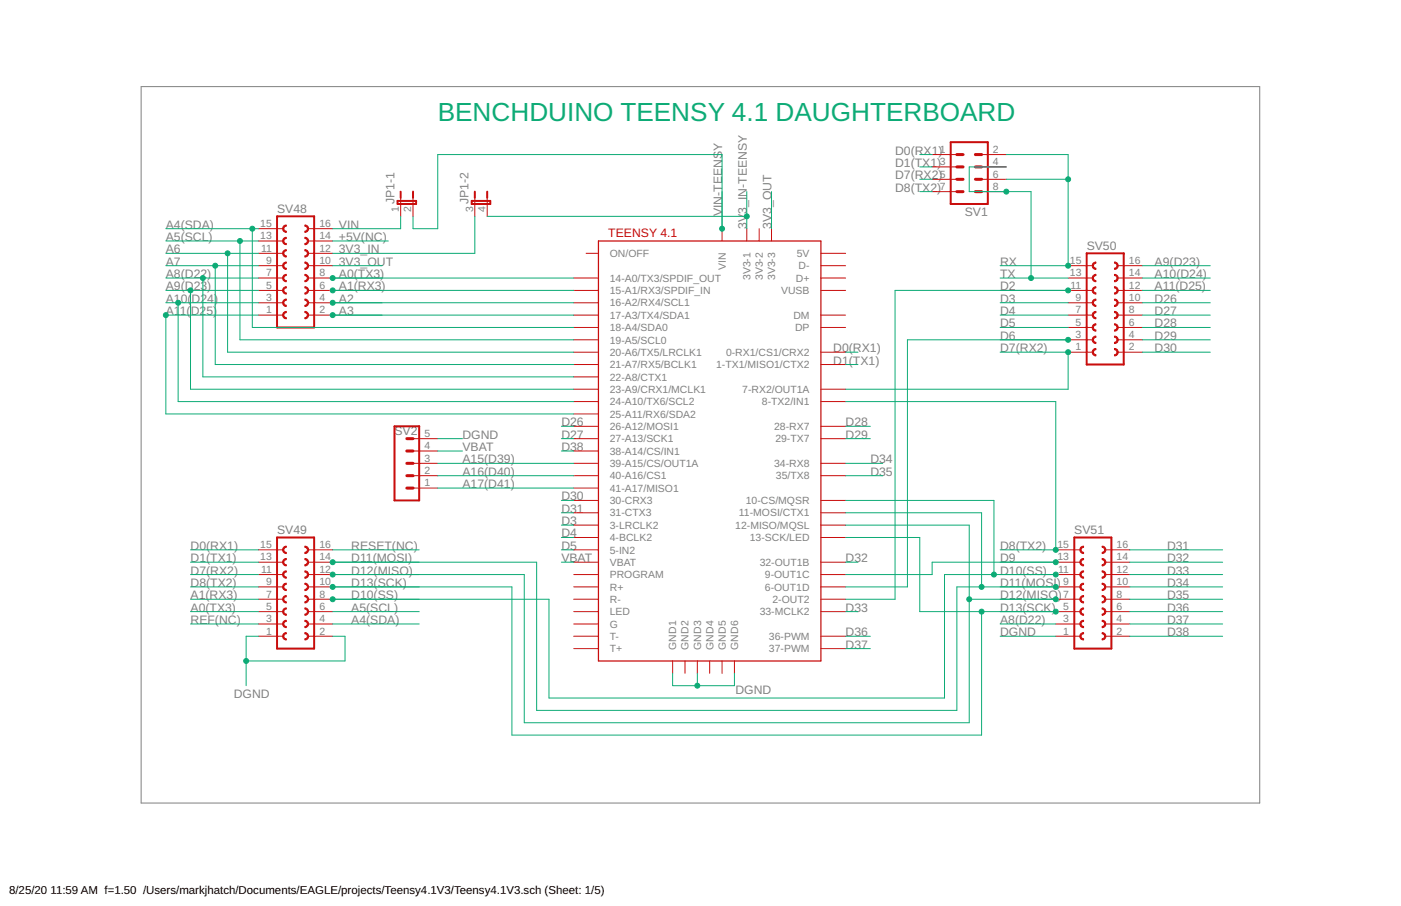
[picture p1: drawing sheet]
<svg xmlns="http://www.w3.org/2000/svg" width="432mm" height="279mm" viewBox="0 0 432 279" stroke-linecap="round" stroke-linejoin="round" font-family="sans-serif">
<path d="M43.5 26.7h344.8v220.9h-344.8z" fill="none" stroke="#808080" stroke-width=".31"/>
<path d="M123.5 59.1v1.9M127.3 59.1v1.9M146.3 59.1v1.9M150.2 59.1v1.9M293 43.9h11.4v19h-11.4zM85.4 66.7h11.4v34.3h-11.4zM122.5 62h5.7v.9h-5.7zM145.4 62h5.7v.9h-5.7zM334.9 78.1h11.5v34.3h-11.5zM121.6 131.5h7.6v22.8h-7.6zM85.4 165.8h11.4v34.2h-11.4zM331.1 165.8h11.4v34.2h-11.4z" fill="none" stroke="#c90d0c" stroke-width=".61"/>
<g fill="#c90d0c" stroke="#c90d0c" stroke-width=".31">
<path d="M87.4 88.8l.7-.4 .1 .4a.76 .76 0 0 0-.7 .8 .76 .76 0 0 0 .7 .7v.4a1.13 1.13 0 0 1-1-.7 1.13 1.13 0 0 1 .2-1.2z" fill-rule="evenodd"/>
<path d="M87.4 92.6l.7-.4 .1 .4a.76 .76 0 0 0-.7 .8 .76 .76 0 0 0 .7 .7v.4a1.13 1.13 0 0 1-1-.7 1.13 1.13 0 0 1 .2-1.2z" fill-rule="evenodd"/>
<path d="M87.4 96.4l.7-.4 .1 .4a.76 .76 0 0 0-.7 .8 .76 .76 0 0 0 .7 .7v.4a1.13 1.13 0 0 1-1-.7 1.13 1.13 0 0 1 .2-1.2z" fill-rule="evenodd"/>
<path d="M94 88.4a1.14 1.14 0 0 1 1.1 1.2 1.14 1.14 0 0 1-1.1 1.1v-.4a.76 .76 0 0 0 .7-.7 .76 .76 0 0 0-.7-.8z" fill-rule="evenodd"/>
<path d="M94 92.2a1.14 1.14 0 0 1 1.1 1.2 1.14 1.14 0 0 1-1.1 1.1v-.4a.76 .76 0 0 0 .7-.7 .76 .76 0 0 0-.7-.8z" fill-rule="evenodd"/>
<path d="M94 96a1.14 1.14 0 0 1 1.1 1.2 1.14 1.14 0 0 1-1.1 1.1v-.4a.76 .76 0 0 0 .7-.7 .76 .76 0 0 0-.7-.8z" fill-rule="evenodd"/>
<path d="M87.4 81.2l.7-.4 .1 .4a.76 .76 0 0 0-.7 .7 .76 .76 0 0 0 .7 .8v.4a1.13 1.13 0 0 1-1-.7 1.13 1.13 0 0 1 .2-1.2z" fill-rule="evenodd"/>
<path d="M87.4 85l.7-.4 .1 .4a.76 .76 0 0 0-.7 .7 .76 .76 0 0 0 .7 .8v.4a1.13 1.13 0 0 1-1-.7 1.13 1.13 0 0 1 .2-1.2z" fill-rule="evenodd"/>
<path d="M94 80.8a1.14 1.14 0 0 1 1.1 1.1 1.14 1.14 0 0 1-1.1 1.2v-.4a.76 .76 0 0 0 .7-.8 .76 .76 0 0 0-.7-.7z" fill-rule="evenodd"/>
<path d="M94 84.6a1.14 1.14 0 0 1 1.1 1.1 1.14 1.14 0 0 1-1.1 1.2v-.4a.76 .76 0 0 0 .7-.8 .76 .76 0 0 0-.7-.7z" fill-rule="evenodd"/>
<path d="M87.4 69.7l.8-.3v.4a.76 .76 0 0 0-.7 .7 .76 .76 0 0 0 .7 .8v.4a1.15 1.15 0 0 1-1-.7 1.15 1.15 0 0 1 .2-1.3z" fill-rule="evenodd"/>
<path d="M87.4 73.6l.7-.4 .1 .4a.76 .76 0 0 0-.7 .7 .76 .76 0 0 0 .7 .8v.4a1.13 1.13 0 0 1-1-.7 1.13 1.13 0 0 1 .2-1.2z" fill-rule="evenodd"/>
<path d="M87.4 77.4l.7-.4 .1 .4a.76 .76 0 0 0-.7 .7 .76 .76 0 0 0 .7 .8v.4a1.13 1.13 0 0 1-1-.7 1.13 1.13 0 0 1 .2-1.2z" fill-rule="evenodd"/>
<path d="M94 69.4a1.14 1.14 0 0 1 1.1 1.1 1.14 1.14 0 0 1-1.1 1.2v-.4a.76 .76 0 0 0 .7-.8 .76 .76 0 0 0-.7-.7z" fill-rule="evenodd"/>
<path d="M94 73.2a1.14 1.14 0 0 1 1.1 1.1 1.14 1.14 0 0 1-1.1 1.2v-.4a.76 .76 0 0 0 .7-.8 .76 .76 0 0 0-.7-.7z" fill-rule="evenodd"/>
<path d="M94 77a1.14 1.14 0 0 1 1.1 1.1 1.14 1.14 0 0 1-1.1 1.2v-.4a.76 .76 0 0 0 .7-.8 .76 .76 0 0 0-.7-.7z" fill-rule="evenodd"/>
<path d="M87.4 187.8l.8-.3v.4a.76 .76 0 0 0-.7 .7 .76 .76 0 0 0 .7 .8v.4a1.15 1.15 0 0 1-1-.7 1.15 1.15 0 0 1 .2-1.3z" fill-rule="evenodd"/>
<path d="M87.4 191.6l.8-.3v.4a.76 .76 0 0 0-.7 .7 .76 .76 0 0 0 .7 .8v.4a1.15 1.15 0 0 1-1-.7 1.15 1.15 0 0 1 .2-1.3z" fill-rule="evenodd"/>
<path d="M87.4 195.5l.8-.4v.4a.75 .75 0 0 0-.7 .7 .75 .75 0 0 0 .7 .8v.4a1.13 1.13 0 0 1-1-.7 1.13 1.13 0 0 1 .2-1.2z" fill-rule="evenodd"/>
<path d="M94 187.5a1.14 1.14 0 0 1 1.1 1.1 1.14 1.14 0 0 1-1.1 1.2v-.4a.76 .76 0 0 0 .7-.8 .76 .76 0 0 0-.7-.7z" fill-rule="evenodd"/>
<path d="M94 191.3a1.14 1.14 0 0 1 1.1 1.1 1.14 1.14 0 0 1-1.1 1.2v-.4a.76 .76 0 0 0 .7-.8 .76 .76 0 0 0-.7-.7z" fill-rule="evenodd"/>
<path d="M94 195.1a1.13 1.13 0 0 1 1.1 1.1 1.13 1.13 0 0 1-1.1 1.2v-.4a.75 .75 0 0 0 .7-.8 .75 .75 0 0 0-.7-.7z" fill-rule="evenodd"/>
<path d="M87.4 180.2l.7-.3 .1 .3a.76 .76 0 0 0-.7 .8 .76 .76 0 0 0 .7 .8v.3a1.14 1.14 0 0 1-1-.6 1.14 1.14 0 0 1 .2-1.3z" fill-rule="evenodd"/>
<path d="M87.4 184l.7-.3 .1 .3a.76 .76 0 0 0-.7 .8 .76 .76 0 0 0 .7 .8v.3a1.14 1.14 0 0 1-1-.6 1.14 1.14 0 0 1 .2-1.3z" fill-rule="evenodd"/>
<path d="M94 179.9a1.14 1.14 0 0 1 1.1 1.1 1.14 1.14 0 0 1-1.1 1.1v-.3a.76 .76 0 0 0 .7-.8 .76 .76 0 0 0-.7-.8z" fill-rule="evenodd"/>
<path d="M94 183.7a1.14 1.14 0 0 1 1.1 1.1 1.14 1.14 0 0 1-1.1 1.1v-.3a.76 .76 0 0 0 .7-.8 .76 .76 0 0 0-.7-.8z" fill-rule="evenodd"/>
<path d="M87.4 168.8l.7-.4 .1 .4a.76 .76 0 0 0-.7 .8 .76 .76 0 0 0 .7 .7v.4a1.14 1.14 0 0 1-1-.7 1.14 1.14 0 0 1 .2-1.2z" fill-rule="evenodd"/>
<path d="M87.4 172.6l.7-.4 .1 .4a.76 .76 0 0 0-.7 .8 .76 .76 0 0 0 .7 .7v.4a1.14 1.14 0 0 1-1-.7 1.14 1.14 0 0 1 .2-1.2z" fill-rule="evenodd"/>
<path d="M87.4 176.4l.7-.4 .1 .4a.76 .76 0 0 0-.7 .8 .76 .76 0 0 0 .7 .7v.4a1.14 1.14 0 0 1-1-.6 1.14 1.14 0 0 1 .2-1.3z" fill-rule="evenodd"/>
<path d="M94 168.4a1.14 1.14 0 0 1 1.1 1.2 1.14 1.14 0 0 1-1.1 1.1v-.4a.76 .76 0 0 0 .7-.7 .76 .76 0 0 0-.7-.8z" fill-rule="evenodd"/>
<path d="M94 172.2a1.14 1.14 0 0 1 1.1 1.2 1.14 1.14 0 0 1-1.1 1.1v-.4a.76 .76 0 0 0 .7-.7 .76 .76 0 0 0-.7-.8z" fill-rule="evenodd"/>
<path d="M94 176a1.14 1.14 0 0 1 1.1 1.2 1.14 1.14 0 0 1-1.1 1.1v-.4a.76 .76 0 0 0 .7-.7 .76 .76 0 0 0-.7-.8z" fill-rule="evenodd"/>
<path d="M336.9 100.2l.7-.4 .2 .4a.76 .76 0 0 0-.8 .8 .76 .76 0 0 0 .8 .7v.4a1.14 1.14 0 0 1-1.1-.6 1.14 1.14 0 0 1 .2-1.3z" fill-rule="evenodd"/>
<path d="M336.9 104l.7-.3 .2 .3a.76 .76 0 0 0-.8 .8 .76 .76 0 0 0 .8 .8v.3a1.14 1.14 0 0 1-1.1-.6 1.14 1.14 0 0 1 .2-1.3z" fill-rule="evenodd"/>
<path d="M336.9 107.8l.7-.3 .2 .3a.76 .76 0 0 0-.8 .8 .76 .76 0 0 0 .8 .8v.3a1.15 1.15 0 0 1-1.1-.6 1.15 1.15 0 0 1 .2-1.3z" fill-rule="evenodd"/>
<path d="M343.5 99.8a1.14 1.14 0 0 1 1.1 1.2 1.14 1.14 0 0 1-1.1 1.1v-.4a.76 .76 0 0 0 .8-.7 .76 .76 0 0 0-.8-.8z" fill-rule="evenodd"/>
<path d="M343.5 103.7a1.14 1.14 0 0 1 1.1 1.1 1.14 1.14 0 0 1-1.1 1.1v-.3a.76 .76 0 0 0 .8-.8 .76 .76 0 0 0-.8-.8z" fill-rule="evenodd"/>
<path d="M343.5 107.5a1.14 1.14 0 0 1 1.1 1.1 1.14 1.14 0 0 1-1.1 1.1v-.3a.76 .76 0 0 0 .8-.8 .76 .76 0 0 0-.8-.8z" fill-rule="evenodd"/>
<path d="M336.9 92.6l.7-.4 .2 .4a.76 .76 0 0 0-.8 .8 .76 .76 0 0 0 .8 .7v.4a1.14 1.14 0 0 1-1.1-.7 1.14 1.14 0 0 1 .2-1.2z" fill-rule="evenodd"/>
<path d="M336.9 96.4l.7-.4 .2 .4a.76 .76 0 0 0-.8 .8 .76 .76 0 0 0 .8 .7v.4a1.14 1.14 0 0 1-1.1-.7 1.14 1.14 0 0 1 .2-1.2z" fill-rule="evenodd"/>
<path d="M343.5 92.2a1.14 1.14 0 0 1 1.1 1.2 1.14 1.14 0 0 1-1.1 1.1v-.4a.76 .76 0 0 0 .8-.7 .76 .76 0 0 0-.8-.8z" fill-rule="evenodd"/>
<path d="M343.5 96a1.14 1.14 0 0 1 1.1 1.2 1.14 1.14 0 0 1-1.1 1.1v-.4a.76 .76 0 0 0 .8-.7 .76 .76 0 0 0-.8-.8z" fill-rule="evenodd"/>
<path d="M336.9 81.2l.7-.4 .2 .4a.76 .76 0 0 0-.8 .7 .76 .76 0 0 0 .8 .8v.4a1.14 1.14 0 0 1-1.1-.7 1.14 1.14 0 0 1 .2-1.2z" fill-rule="evenodd"/>
<path d="M336.9 85l.7-.4 .2 .4a.76 .76 0 0 0-.8 .7 .76 .76 0 0 0 .8 .8v.4a1.14 1.14 0 0 1-1.1-.7 1.14 1.14 0 0 1 .2-1.2z" fill-rule="evenodd"/>
<path d="M336.9 88.8l.7-.4 .2 .4a.76 .76 0 0 0-.8 .8 .76 .76 0 0 0 .8 .7v.4a1.14 1.14 0 0 1-1.1-.7 1.14 1.14 0 0 1 .2-1.2z" fill-rule="evenodd"/>
<path d="M343.5 80.8a1.14 1.14 0 0 1 1.1 1.1 1.14 1.14 0 0 1-1.1 1.2v-.4a.76 .76 0 0 0 .8-.8 .76 .76 0 0 0-.8-.7z" fill-rule="evenodd"/>
<path d="M343.5 84.6a1.14 1.14 0 0 1 1.1 1.1 1.14 1.14 0 0 1-1.1 1.2v-.4a.76 .76 0 0 0 .8-.8 .76 .76 0 0 0-.8-.7z" fill-rule="evenodd"/>
<path d="M343.5 88.4a1.14 1.14 0 0 1 1.1 1.2 1.14 1.14 0 0 1-1.1 1.1v-.4a.76 .76 0 0 0 .8-.7 .76 .76 0 0 0-.8-.8z" fill-rule="evenodd"/>
<path d="M333.1 187.8l.9-.3v.4a.76 .76 0 0 0-.8 .7 .76 .76 0 0 0 .8 .8v.4a1.16 1.16 0 0 1-1.1-.7 1.16 1.16 0 0 1 .2-1.3z" fill-rule="evenodd"/>
<path d="M333.1 191.6l.9-.3v.4a.76 .76 0 0 0-.8 .7 .76 .76 0 0 0 .8 .8v.4a1.16 1.16 0 0 1-1.1-.7 1.16 1.16 0 0 1 .2-1.3z" fill-rule="evenodd"/>
<path d="M333.1 195.5l.9-.4v.4a.75 .75 0 0 0-.8 .7 .75 .75 0 0 0 .8 .8v.4a1.14 1.14 0 0 1-1.1-.7 1.14 1.14 0 0 1 .2-1.2z" fill-rule="evenodd"/>
<path d="M339.7 187.5a1.14 1.14 0 0 1 1.1 1.1 1.14 1.14 0 0 1-1.1 1.2v-.4a.76 .76 0 0 0 .7-.8 .76 .76 0 0 0-.7-.7z" fill-rule="evenodd"/>
<path d="M339.7 191.3a1.14 1.14 0 0 1 1.1 1.1 1.14 1.14 0 0 1-1.1 1.2v-.4a.76 .76 0 0 0 .7-.8 .76 .76 0 0 0-.7-.7z" fill-rule="evenodd"/>
<path d="M339.7 195.1a1.13 1.13 0 0 1 1.1 1.1 1.13 1.13 0 0 1-1.1 1.2v-.4a.75 .75 0 0 0 .7-.8 .75 .75 0 0 0-.7-.7z" fill-rule="evenodd"/>
<path d="M333.1 180.2l.7-.3 .2 .3a.76 .76 0 0 0-.8 .8 .76 .76 0 0 0 .8 .8v.3a1.15 1.15 0 0 1-1.1-.6 1.15 1.15 0 0 1 .2-1.3z" fill-rule="evenodd"/>
<path d="M333.1 184l.7-.3 .2 .3a.76 .76 0 0 0-.8 .8 .76 .76 0 0 0 .8 .8v.3a1.15 1.15 0 0 1-1.1-.6 1.15 1.15 0 0 1 .2-1.3z" fill-rule="evenodd"/>
<path d="M339.7 179.9a1.14 1.14 0 0 1 1.1 1.1 1.14 1.14 0 0 1-1.1 1.1v-.3a.76 .76 0 0 0 .7-.8 .76 .76 0 0 0-.7-.8z" fill-rule="evenodd"/>
<path d="M339.7 183.7a1.14 1.14 0 0 1 1.1 1.1 1.14 1.14 0 0 1-1.1 1.1v-.3a.76 .76 0 0 0 .7-.8 .76 .76 0 0 0-.7-.8z" fill-rule="evenodd"/>
<path d="M333.1 168.8l.7-.4 .2 .4a.76 .76 0 0 0-.8 .8 .76 .76 0 0 0 .8 .7v.4a1.15 1.15 0 0 1-1.1-.7 1.15 1.15 0 0 1 .2-1.2z" fill-rule="evenodd"/>
<path d="M333.1 172.6l.7-.4 .2 .4a.76 .76 0 0 0-.8 .8 .76 .76 0 0 0 .8 .7v.4a1.15 1.15 0 0 1-1.1-.7 1.15 1.15 0 0 1 .2-1.2z" fill-rule="evenodd"/>
<path d="M333.1 176.4l.7-.4 .2 .4a.76 .76 0 0 0-.8 .8 .76 .76 0 0 0 .8 .7v.4a1.15 1.15 0 0 1-1.1-.6 1.15 1.15 0 0 1 .2-1.3z" fill-rule="evenodd"/>
<path d="M339.7 168.4a1.14 1.14 0 0 1 1.1 1.2 1.14 1.14 0 0 1-1.1 1.1v-.4a.76 .76 0 0 0 .7-.7 .76 .76 0 0 0-.7-.8z" fill-rule="evenodd"/>
<path d="M339.7 172.2a1.14 1.14 0 0 1 1.1 1.2 1.14 1.14 0 0 1-1.1 1.1v-.4a.76 .76 0 0 0 .7-.7 .76 .76 0 0 0-.7-.8z" fill-rule="evenodd"/>
<path d="M339.7 176a1.14 1.14 0 0 1 1.1 1.2 1.14 1.14 0 0 1-1.1 1.1v-.4a.76 .76 0 0 0 .7-.7 .76 .76 0 0 0-.7-.8z" fill-rule="evenodd"/>
</g>
<g fill="none" stroke="#c90d0c" stroke-width=".31">
<path d="M287.3 47.7h7.6M287.3 51.5h7.6M287.3 55.3h7.6M287.3 59.1h7.6M302.5 47.7h7.7M302.5 51.5h7.7M302.5 55.3h7.7M302.5 59.1h7.7M79.7 78.1h7.6M79.7 74.3h7.6M79.7 70.5h7.6M94.9 78.1h7.6"/>
<path d="M94.9 74.3h7.6M94.9 70.5h7.6M123.5 61v5.7M127.3 61v5.7M146.3 61v5.7M150.2 61v5.7M180.6 78.1h3.8M222.5 70.5v3.8M230.2 70.5v3.8M234 70.5v3.8M237.8 70.5v3.8M253 78.1h7.6"/>
<path d="M79.7 97.2h7.6M79.7 93.4h7.6M79.7 89.6h7.6M79.7 85.7h7.6M79.7 81.9h7.6M94.9 97.2h7.6M94.9 93.4h7.6M94.9 89.6h7.6M94.9 85.7h7.6M94.9 81.9h7.6M176.8 97.2h7.6M176.8 93.4h7.6"/>
<path d="M176.8 89.6h7.6M176.8 85.7h7.6M253 97.2h7.6M253 89.6h7.6M253 85.7h7.6M253 81.9h7.6M329.2 97.2h7.6M329.2 93.4h7.6M329.2 89.6h7.6M329.2 85.7h7.6M329.2 81.9h7.6M344.4 97.2h7.7"/>
<path d="M344.4 93.4h7.7M344.4 89.6h7.7M344.4 85.7h7.7M344.4 81.9h7.7M176.8 108.6h7.6M176.8 104.8h7.6M176.8 101h7.6M176.8 112.4h7.6M176.8 116.2h7.6M253 108.6h7.6M253 101h7.6M253 112.4h7.6"/>
<path d="M329.2 108.6h7.6M329.2 104.8h7.6M329.2 101h7.6M344.4 108.6h7.7M344.4 104.8h7.7M344.4 101h7.7M127.3 135.3h7.6M127.3 139.1h7.6M176.8 120h7.6M176.8 123.8h7.6M176.8 127.7h7.6M176.8 131.5h7.6"/>
<path d="M176.8 135.3h7.6M176.8 139.1h7.6M253 120h7.6M253 123.8h7.6M253 131.5h7.6M253 135.3h7.6M127.3 142.9h7.6M127.3 146.7h7.6M127.3 150.5h7.6M176.8 154.3h7.6M176.8 158.1h7.6M176.8 142.9h7.6"/>
<path d="M176.8 146.7h7.6M176.8 150.5h7.6M253 154.3h7.6M253 158.1h7.6M253 142.9h7.6M253 146.7h7.6M79.7 177.2h7.6M79.7 173.4h7.6M79.7 169.6h7.6M94.9 177.2h7.6M94.9 173.4h7.6M94.9 169.6h7.6"/>
<path d="M176.8 177.2h7.6M176.8 173.4h7.6M176.8 169.6h7.6M176.8 161.9h7.6M176.8 165.8h7.6M253 177.2h7.6M253 173.4h7.6M253 161.9h7.6M253 165.8h7.6M325.4 177.2h7.6M325.4 173.4h7.6M325.4 169.6h7.6"/>
<path d="M340.6 177.2h7.7M340.6 173.4h7.7M340.6 169.6h7.7M79.7 196.2h7.6M79.7 192.4h7.6M79.7 188.6h7.6M79.7 184.8h7.6M79.7 181h7.6M94.9 196.2h7.6M94.9 192.4h7.6M94.9 188.6h7.6M94.9 184.8h7.6"/>
<path d="M94.9 181h7.6M176.8 196.2h7.6M176.8 192.4h7.6M176.8 188.6h7.6M176.8 184.8h7.6M176.8 181h7.6M253 196.2h7.6M253 188.6h7.6M253 184.8h7.6M253 181h7.6M325.4 196.2h7.6M325.4 192.4h7.6"/>
<path d="M325.4 188.6h7.6M325.4 184.8h7.6M325.4 181h7.6M340.6 196.2h7.7M340.6 192.4h7.7M340.6 188.6h7.7M340.6 184.8h7.7M340.6 181h7.7M176.8 200h7.6M207.3 203.8v3.8M211.1 203.8v3.8M214.9 203.8v3.8"/>
<path d="M218.7 203.8v3.8M222.5 203.8v3.8M226.4 203.8v3.8M253 200h7.6"/>
</g>
<path d="M184.4 74.3h68.6v129.5h-68.6z" fill="none" stroke="#c90d0c" stroke-width=".38"/>
<g fill="none" stroke="#c90d0c" stroke-width=".93">
<path d="M294.9 55.3h1.9M294.9 51.5h1.9M294.9 47.7h1.9M294.9 59.1h1.9M300.6 55.3h1.9M300.6 51.5h1.9M300.6 47.7h1.9M300.6 59.1h1.9M125.4 135.3h1.9M125.4 139.1h1.9M125.4 142.9h1.9M125.4 146.7h1.9"/>
<path d="M125.4 150.5h1.9"/>
</g>
<g fill="none" stroke="#0dab76" stroke-width=".31">
<path d="M230.2 59.1v11.4M237.8 59.1v11.4M283.5 47.7h3.8M283.5 55.3h3.8M283.5 59.1h3.8M283.5 51.5h3.8M310.2 51.5h-11.5v7.6h19.1v26.6M310.2 47.7h19v34.2h-20.9M310.2 55.3h19M51.1 74.3h28.6M51.1 78.1h28.6M51.1 70.5h28.6"/>
<path d="M70.1 78.1v30.5h106.7M74 74.3v30.5h102.8M77.8 70.5v30.5h99M102.5 74.3h17.2M123.5 66.7v3.8h-21M127.3 66.7v3.8h7.6v-22.8h87.6v22.8M146.3 66.7v11.4h-43.8M150.2 66.7h80M51.1 81.9h28.6M51.1 85.7h28.6M51.1 89.6h28.6M51.1 93.4h28.6"/>
<path d="M54.9 93.4v30.4h121.9M58.7 89.6v30.4h118.1M62.5 85.7v30.5h114.3M66.3 81.9v30.5h110.5M79.7 97.2h-28.6v30.5h125.7M102.5 81.9h15.3M102.5 85.7h74.3M102.5 89.6h74.3M102.5 93.4h74.3M102.5 97.2h74.3M308.3 85.7h20.9M308.3 93.4h20.9"/>
<path d="M308.3 97.2h20.9M329.2 89.6h-53.3v95.2h-15.3M352.1 81.9h20.9M352.1 85.7h20.9M352.1 89.6h20.9M352.1 93.4h20.9M352.1 97.2h20.9M260.6 112.4h3.8M260.6 108.6h3.8M308.3 108.6h20.9v11.4h-68.6M308.3 101h20.9M329.2 104.8h-49.5v76.2h-19.1"/>
<path d="M352.1 101h20.9M352.1 104.8h20.9M352.1 108.6h20.9M134.9 135.3h7.6M134.9 139.1h7.6M173 131.5h3.8M173 135.3h3.8M173 139.1h3.8M260.6 123.8h64.8v45.8h-17.1M260.6 131.5h7.6M260.6 135.3h7.6M134.9 146.7h41.9"/>
<path d="M134.9 142.9h41.9M134.9 150.5h41.9M173 158.1h3.8M173 154.3h3.8M260.6 158.1h41.9v22.9M260.6 154.3h45.7v22.9M260.6 146.7h11.5M260.6 142.9h11.5M58.7 169.6h21M58.7 173.4h21M58.7 177.2h21M102.5 169.6h26.7"/>
<path d="M102.5 173.4h62.9v45.7h129.5v-38.1h30.5M173 169.6h3.8M173 173.4h3.8M173 161.9h3.8M173 165.8h3.8M260.6 173.4h3.8M260.6 161.9h38.1v61h-137.1v-45.7h-59.1M260.6 165.8h22.9v22.8h41.9M325.4 173.4h-38.1v3.8h-26.7M325.4 177.2h-34.3v38.1h-121.9v-30.5h-66.7M348.3 169.6h28.5M348.3 173.4h28.5"/>
<path d="M348.3 177.2h28.5M58.7 181h21M58.7 184.8h21M58.7 188.6h21M58.7 192.4h21M79.7 196.2h-3.8v15.3M102.5 181h55.3v45.7h144.7v-38.1M102.5 188.6h26.7M102.5 192.4h26.7M102.5 196.2h3.8v7.6h-30.4M260.6 188.6h3.8M260.6 196.2h7.6"/>
<path d="M298.7 184.8h26.7M308.3 192.4h17.1M308.3 196.2h17.1M348.3 181h28.5M348.3 184.8h28.5M348.3 188.6h28.5M348.3 192.4h28.5M348.3 196.2h28.5M207.3 207.6v3.9h19.1v-3.9M214.9 207.6v3.9M260.6 200h7.6"/>
</g>
<g fill="#0dab76" stroke="#0dab76" stroke-width=".31">
<circle cx="102.5" cy="173.4" r=".76"/>
<circle cx="325.4" cy="181" r=".76"/>
<circle cx="302.5" cy="181" r=".76"/>
<circle cx="102.5" cy="177.2" r=".76"/>
<circle cx="325.4" cy="184.8" r=".76"/>
<circle cx="298.7" cy="184.8" r=".76"/>
<circle cx="102.5" cy="181" r=".76"/>
<circle cx="325.4" cy="188.6" r=".76"/>
<circle cx="302.5" cy="188.6" r=".76"/>
<circle cx="329.2" cy="81.9" r=".76"/>
<circle cx="329.2" cy="55.3" r=".76"/>
<circle cx="317.8" cy="85.7" r=".76"/>
<circle cx="310.2" cy="59.1" r=".76"/>
<circle cx="102.5" cy="85.7" r=".76"/>
<circle cx="102.5" cy="89.6" r=".76"/>
<circle cx="102.5" cy="93.4" r=".76"/>
<circle cx="102.5" cy="97.2" r=".76"/>
<circle cx="329.2" cy="89.6" r=".76"/>
<circle cx="329.2" cy="104.8" r=".76"/>
<circle cx="325.4" cy="173.4" r=".76"/>
<circle cx="325.4" cy="169.6" r=".76"/>
<circle cx="329.2" cy="108.6" r=".76"/>
<circle cx="74" cy="74.3" r=".76"/>
<circle cx="66.3" cy="81.9" r=".76"/>
<circle cx="58.7" cy="89.6" r=".76"/>
<circle cx="51.1" cy="97.2" r=".76"/>
<circle cx="77.8" cy="70.5" r=".76"/>
<circle cx="70.1" cy="78.1" r=".76"/>
<circle cx="62.5" cy="85.7" r=".76"/>
<circle cx="54.9" cy="93.4" r=".76"/>
<circle cx="102.5" cy="184.8" r=".76"/>
<circle cx="325.4" cy="177.2" r=".76"/>
<circle cx="306.3" cy="177.2" r=".76"/>
<circle cx="75.9" cy="203.8" r=".76"/>
<circle cx="214.9" cy="211.5" r=".76"/>
<circle cx="222.5" cy="70.5" r=".76"/>
<circle cx="230.2" cy="66.7" r=".76"/>
</g>
<text font-size="8.1" fill="#0dab76" x="134.9" y="37.2">BENCHDUINO TEENSY 4.1 DAUGHTERBOARD</text>
<g font-size="3.8" fill="#808080">
<text x="222.5" y="46.6" transform="rotate(-90 222.5 46.6)">Y</text>
<text x="275.9" y="47.7">D0(RX1)</text>
<text x="275.9" y="51.5">D1(TX1)</text>
<text x="275.9" y="59.1">D8(TX2)</text>
<text x="275.9" y="55.3">D7(RX2)</text>
<text x="85.4" y="65.6">SV48</text>
<text x="121.6" y="62.9" transform="rotate(-90 121.6 62.9)">JP1-1</text>
<text x="144.4" y="62.9" transform="rotate(-90 144.4 62.9)">JP1-2</text>
<text x="230.2" y="65.9" transform="rotate(-90 230.2 65.9)">3_IN-TEENSY</text>
<text x="51.1" y="70.5">A4(SDA)</text>
<text x="104.4" y="70.5">VIN</text>
<text x="222.5" y="66.7" transform="rotate(-90 222.5 66.7)">VIN-TEENS</text>
<text x="230.2" y="70.5" transform="rotate(-90 230.2 70.5)">3V</text>
<text x="237.8" y="70.5" transform="rotate(-90 237.8 70.5)">3V3_OUT</text>
<text x="297.3" y="66.7">SV1</text>
<text x="51.1" y="74.3">A5(SCL)</text>
<text x="104.4" y="74.3">+5V(NC)</text>
<text x="334.9" y="77">SV50</text>
<text x="51.1" y="81.9">A7</text>
<text x="51.1" y="78.1">A6</text>
<text x="104.4" y="78.1">3V3_IN</text>
<text x="104.4" y="81.9">3V3_OUT</text>
<text x="308.3" y="81.9">RX</text>
<text x="355.9" y="81.9">A9(D23)</text>
<text x="51.1" y="89.6">A9(D</text>
<text x="51.1" y="85.8">A8(D22)</text>
<text x="59.7" y="89.6">23)</text>
<text x="104.4" y="85.8">A0(TX3)</text>
<text x="104.4" y="89.6">A1(RX3)</text>
<text x="308.3" y="85.8">TX</text>
<text x="308.3" y="89.6">D2</text>
<text x="355.9" y="89.6">A11(D25)</text>
<text x="355.9" y="85.8">A10(D24)</text>
<text x="51.1" y="93.4">A1</text>
<text x="55.7" y="93.4">0(</text>
<text x="59.1" y="93.4">D24)</text>
<text x="104.4" y="93.4">A2</text>
<text x="308.3" y="93.4">D3</text>
<text x="355.9" y="93.4">D26</text>
<text x="51.1" y="97.2">A1</text>
<text x="55.4" y="97.2">1(</text>
<text x="58.8" y="97.2">D2</text>
<text x="63.6" y="97.2">5)</text>
<text x="104.4" y="97.2">A3</text>
<text x="308.3" y="97.2">D4</text>
<text x="308.3" y="101">D5</text>
<text x="355.9" y="101">D28</text>
<text x="355.9" y="97.2">D27</text>
<text x="308.3" y="104.8">D6</text>
<text x="355.9" y="104.8">D29</text>
<text x="256.8" y="112.4">D1(TX1)</text>
<text x="256.8" y="108.6">D0(RX1)</text>
<text x="308.3" y="108.6">D7(RX2)</text>
<text x="355.9" y="108.6">D30</text>
<text x="173" y="131.5">D26</text>
<text x="260.6" y="131.5">D28</text>
<text x="121.6" y="134.1">SV2</text>
<text x="142.5" y="135.3">DGND</text>
<text x="173" y="135.3">D27</text>
<text x="260.6" y="135.3">D29</text>
<text x="142.5" y="142.9">A15(D39)</text>
<text x="142.5" y="139.1">VBAT</text>
<text x="173" y="139.1">D38</text>
<text x="268.3" y="142.9">D34</text>
<text x="142.5" y="146.7">A16(D40)</text>
<text x="268.3" y="146.7">D35</text>
<text x="142.5" y="150.5">A17(D41)</text>
<text x="173" y="154.3">D30</text>
<text x="173" y="161.9">D3</text>
<text x="173" y="158.1">D31</text>
<text x="85.4" y="164.6">SV49</text>
<text x="173" y="165.8">D4</text>
<text x="331.1" y="164.6">SV51</text>
<text x="58.7" y="173.4">D1(TX1)</text>
<text x="58.7" y="169.6">D0(RX1)</text>
<text x="108.3" y="169.6">RESET(NC)</text>
<text x="108.3" y="173.4">D11(MOSI)</text>
<text x="173" y="169.6">D5</text>
<text x="173" y="173.4">VBAT</text>
<text x="260.6" y="173.4">D32</text>
<text x="308.3" y="173.4">D9</text>
<text x="308.3" y="169.6">D8(TX2)</text>
<text x="359.7" y="169.6">D31</text>
<text x="359.7" y="173.4">D32</text>
<text x="58.7" y="177.2">D7(RX2)</text>
<text x="108.3" y="177.2">D12(MISO)</text>
<text x="308.3" y="177.2">D10(SS)</text>
<text x="359.7" y="177.2">D33</text>
<text x="58.7" y="184.8">A1(RX3)</text>
<text x="58.7" y="181">D8(TX2)</text>
<text x="108.3" y="181">D13(SCK)</text>
<text x="108.3" y="184.8">D10(SS)</text>
<text x="308.3" y="181">D11(MOSI)</text>
<text x="308.3" y="184.8">D12(MISO)</text>
<text x="359.7" y="184.8">D35</text>
<text x="359.7" y="181">D34</text>
<text x="58.7" y="188.6">A0(TX3)</text>
<text x="108.3" y="188.6">A5(SCL)</text>
<text x="260.6" y="188.6">D33</text>
<text x="308.3" y="188.6">D13(SCK)</text>
<text x="359.7" y="188.6">D36</text>
<text x="58.7" y="192.4">REF(NC)</text>
<text x="108.3" y="192.4">A4(SDA)</text>
<text x="260.6" y="196.2">D36</text>
<text x="308.3" y="192.4">A8(D22)</text>
<text x="308.3" y="196.2">DGND</text>
<text x="359.7" y="192.4">D37</text>
<text x="359.7" y="196.2">D38</text>
<text x="260.6" y="200">D37</text>
<text x="72.1" y="215.3">DGND</text>
<text x="226.7" y="214.1">DGND</text>
</g>
<text font-size="3.8" fill="#c90d0c" x="187.5" y="73.2">TEENSY 4.1</text>
<g font-size="3.5">
<text x="2.8" y="275.6">8/25/20</text>
<text x="15.6" y="275.6">11:59 AM f=1.50 /Users/markjhatch/Documents/EAGLE/projects/Teensy4.1V3/Teensy4.1V3.sch (Sheet: 1/5)</text>
</g>
<g font-size="3.2" fill="#808080">
<text x="289.6" y="47.1">1</text>
<text x="306" y="47.1">2</text>
<text x="289.6" y="50.9">3</text>
<text x="306" y="50.9">4</text>
<text x="289.6" y="54.7">5</text>
<text x="289.6" y="58.6">7</text>
<text x="306" y="54.7">6</text>
<text x="306" y="58.6">8</text>
<text x="123" y="65.2" transform="rotate(-90 123 65.2)">1</text>
<text x="126.8" y="65.2" transform="rotate(-90 126.8 65.2)">2</text>
<text x="145.8" y="65.2" transform="rotate(-90 145.8 65.2)">3</text>
<text x="149.6" y="65.2" transform="rotate(-90 149.6 65.2)">4</text>
<text x="80.2" y="70">15</text>
<text x="98.4" y="70">16</text>
<text x="80.2" y="73.8">13</text>
<text x="80.4" y="77.6">11</text>
<text x="98.4" y="77.6">12</text>
<text x="98.4" y="73.8">14</text>
<text x="82" y="81.4">9</text>
<text x="98.4" y="81.4">10</text>
<text x="187.9" y="79.3">ON/OFF</text>
<text x="223.7" y="83.2" transform="rotate(-90 223.7 83.2)">VIN</text>
<text x="245.6" y="79.3">5V</text>
<text x="246.1" y="83.1">D-</text>
<text x="329.7" y="81.4">15</text>
<text x="347.9" y="81.4">16</text>
<text x="82" y="89">5</text>
<text x="82" y="85.2">7</text>
<text x="98.4" y="89">6</text>
<text x="98.4" y="85.2">8</text>
<text x="187.9" y="86.9">14-A0/TX3/SPDIF_OUT</text>
<text x="231.3" y="86.4" transform="rotate(-90 231.3 86.4)">3V3-1</text>
<text x="235.1" y="86.4" transform="rotate(-90 235.1 86.4)">3V3-2</text>
<text x="238.9" y="86.4" transform="rotate(-90 238.9 86.4)">3V3-3</text>
<text x="245.3" y="86.9">D+</text>
<text x="329.7" y="85.2">13</text>
<text x="330" y="89">11</text>
<text x="347.9" y="89">12</text>
<text x="347.9" y="85.2">14</text>
<text x="82" y="92.8">3</text>
<text x="98.4" y="92.8">4</text>
<text x="187.9" y="90.7">15-A1/RX3/SPDIF_IN</text>
<text x="187.9" y="94.5">16-A2/RX4/SCL1</text>
<text x="240.7" y="90.7">VUSB</text>
<text x="331.5" y="92.8">9</text>
<text x="347.9" y="92.8">10</text>
<text x="82" y="96.6">1</text>
<text x="98.4" y="96.6">2</text>
<text x="187.9" y="98.3">17-A3/TX4/SDA1</text>
<text x="244.5" y="98.3">DM</text>
<text x="331.5" y="100.5">5</text>
<text x="331.5" y="96.6">7</text>
<text x="347.9" y="100.5">6</text>
<text x="347.9" y="96.6">8</text>
<text x="187.9" y="102.1">18-A4/SDA0</text>
<text x="187.9" y="105.9">19-A5/SCL0</text>
<text x="245" y="102.1">DP</text>
<text x="331.5" y="104.3">3</text>
<text x="347.9" y="104.3">4</text>
<text x="187.9" y="109.8">20-A6/TX5/LRCLK1</text>
<text x="187.9" y="113.6">21-A7/RX5/BCLK1</text>
<text x="220.7" y="113.6">1-TX1/MISO1/CTX2</text>
<text x="223.8" y="109.8">0-RX1/CS1/CRX2</text>
<text x="331.5" y="108.1">1</text>
<text x="347.9" y="108.1">2</text>
<text x="187.9" y="117.4">22-A8/CTX1</text>
<text x="187.9" y="121.2">23-A9/CRX1/MCLK1</text>
<text x="187.9" y="125">24-A10/TX6/SCL2</text>
<text x="228.8" y="121.2">7-RX2/OUT1A</text>
<text x="234.8" y="125">8-TX2/IN1</text>
<text x="187.9" y="128.8">25-A11/RX6/SDA2</text>
<text x="130.8" y="134.7">5</text>
<text x="187.9" y="132.6">26-A12/MOSI1</text>
<text x="187.9" y="136.4">27-A13/SCK1</text>
<text x="238.6" y="132.6">28-RX7</text>
<text x="239" y="136.4">29-TX7</text>
<text x="130.8" y="142.4">3</text>
<text x="130.8" y="138.6">4</text>
<text x="187.9" y="140.2">38-A14/CS/IN1</text>
<text x="130.8" y="150">1</text>
<text x="130.8" y="146.2">2</text>
<text x="187.9" y="144">39-A15/CS/OUT1A</text>
<text x="187.9" y="147.8">40-A16/CS1</text>
<text x="238.6" y="144">34-RX8</text>
<text x="239.1" y="147.8">35/TX8</text>
<text x="187.9" y="155.5">30-CRX3</text>
<text x="187.9" y="151.7">41-A17/MISO1</text>
<text x="229.8" y="155.5">10-CS/MQSR</text>
<text x="187.9" y="159.3">31-CTX3</text>
<text x="227.8" y="159.3">11-MOSI/CTX1</text>
<text x="187.9" y="163.1">3-LRCLK2</text>
<text x="187.9" y="166.9">4-BCLK2</text>
<text x="226.6" y="163.1">12-MISO/MQSL</text>
<text x="231.1" y="166.9">13-SCK/LED</text>
<text x="80.2" y="172.8">13</text>
<text x="80.2" y="169">15</text>
<text x="98.4" y="172.8">14</text>
<text x="98.4" y="169">16</text>
<text x="187.9" y="170.7">5-IN2</text>
<text x="325.9" y="172.8">13</text>
<text x="325.9" y="169">15</text>
<text x="344.1" y="172.8">14</text>
<text x="344.1" y="169">16</text>
<text x="80.4" y="176.6">11</text>
<text x="98.4" y="176.6">12</text>
<text x="187.9" y="174.5">VBAT</text>
<text x="187.9" y="178.3">PROGRAM</text>
<text x="234.1" y="174.5">32-OUT1B</text>
<text x="235.8" y="178.3">9-OUT1C</text>
<text x="326.2" y="176.6">11</text>
<text x="344.1" y="176.6">12</text>
<text x="82" y="184.3">7</text>
<text x="82" y="180.5">9</text>
<text x="98.4" y="184.3">8</text>
<text x="98.4" y="180.5">10</text>
<text x="187.9" y="182.1">R+</text>
<text x="187.9" y="185.9">R-</text>
<text x="235.8" y="182.1">6-OUT1D</text>
<text x="238.1" y="185.9">2-OUT2</text>
<text x="327.7" y="184.3">7</text>
<text x="327.7" y="180.5">9</text>
<text x="344.1" y="184.3">8</text>
<text x="344.1" y="180.5">10</text>
<text x="82" y="191.9">3</text>
<text x="82" y="188.1">5</text>
<text x="98.4" y="191.9">4</text>
<text x="98.4" y="188.1">6</text>
<text x="187.9" y="189.7">LED</text>
<text x="234.1" y="189.8">33-MCLK2</text>
<text x="327.7" y="191.9">3</text>
<text x="327.7" y="188.1">5</text>
<text x="344.1" y="191.9">4</text>
<text x="344.1" y="188.1">6</text>
<text x="82" y="195.7">1</text>
<text x="98.4" y="195.7">2</text>
<text x="187.9" y="193.6">G</text>
<text x="187.9" y="197.4">T-</text>
<text x="237" y="197.4">36-PWM</text>
<text x="327.7" y="195.7">1</text>
<text x="344.1" y="195.7">2</text>
<text x="187.9" y="201.2">T+</text>
<text x="208.4" y="200.3" transform="rotate(-90 208.4 200.3)">GND1</text>
<text x="212.3" y="200.3" transform="rotate(-90 212.3 200.3)">GND2</text>
<text x="216.1" y="200.3" transform="rotate(-90 216.1 200.3)">GND3</text>
<text x="219.9" y="200.3" transform="rotate(-90 219.9 200.3)">GND4</text>
<text x="223.7" y="200.3" transform="rotate(-90 223.7 200.3)">GND5</text>
<text x="227.5" y="200.3" transform="rotate(-90 227.5 200.3)">GND6</text>
<text x="237" y="201.2">37-PWM</text>
</g>
</svg>
